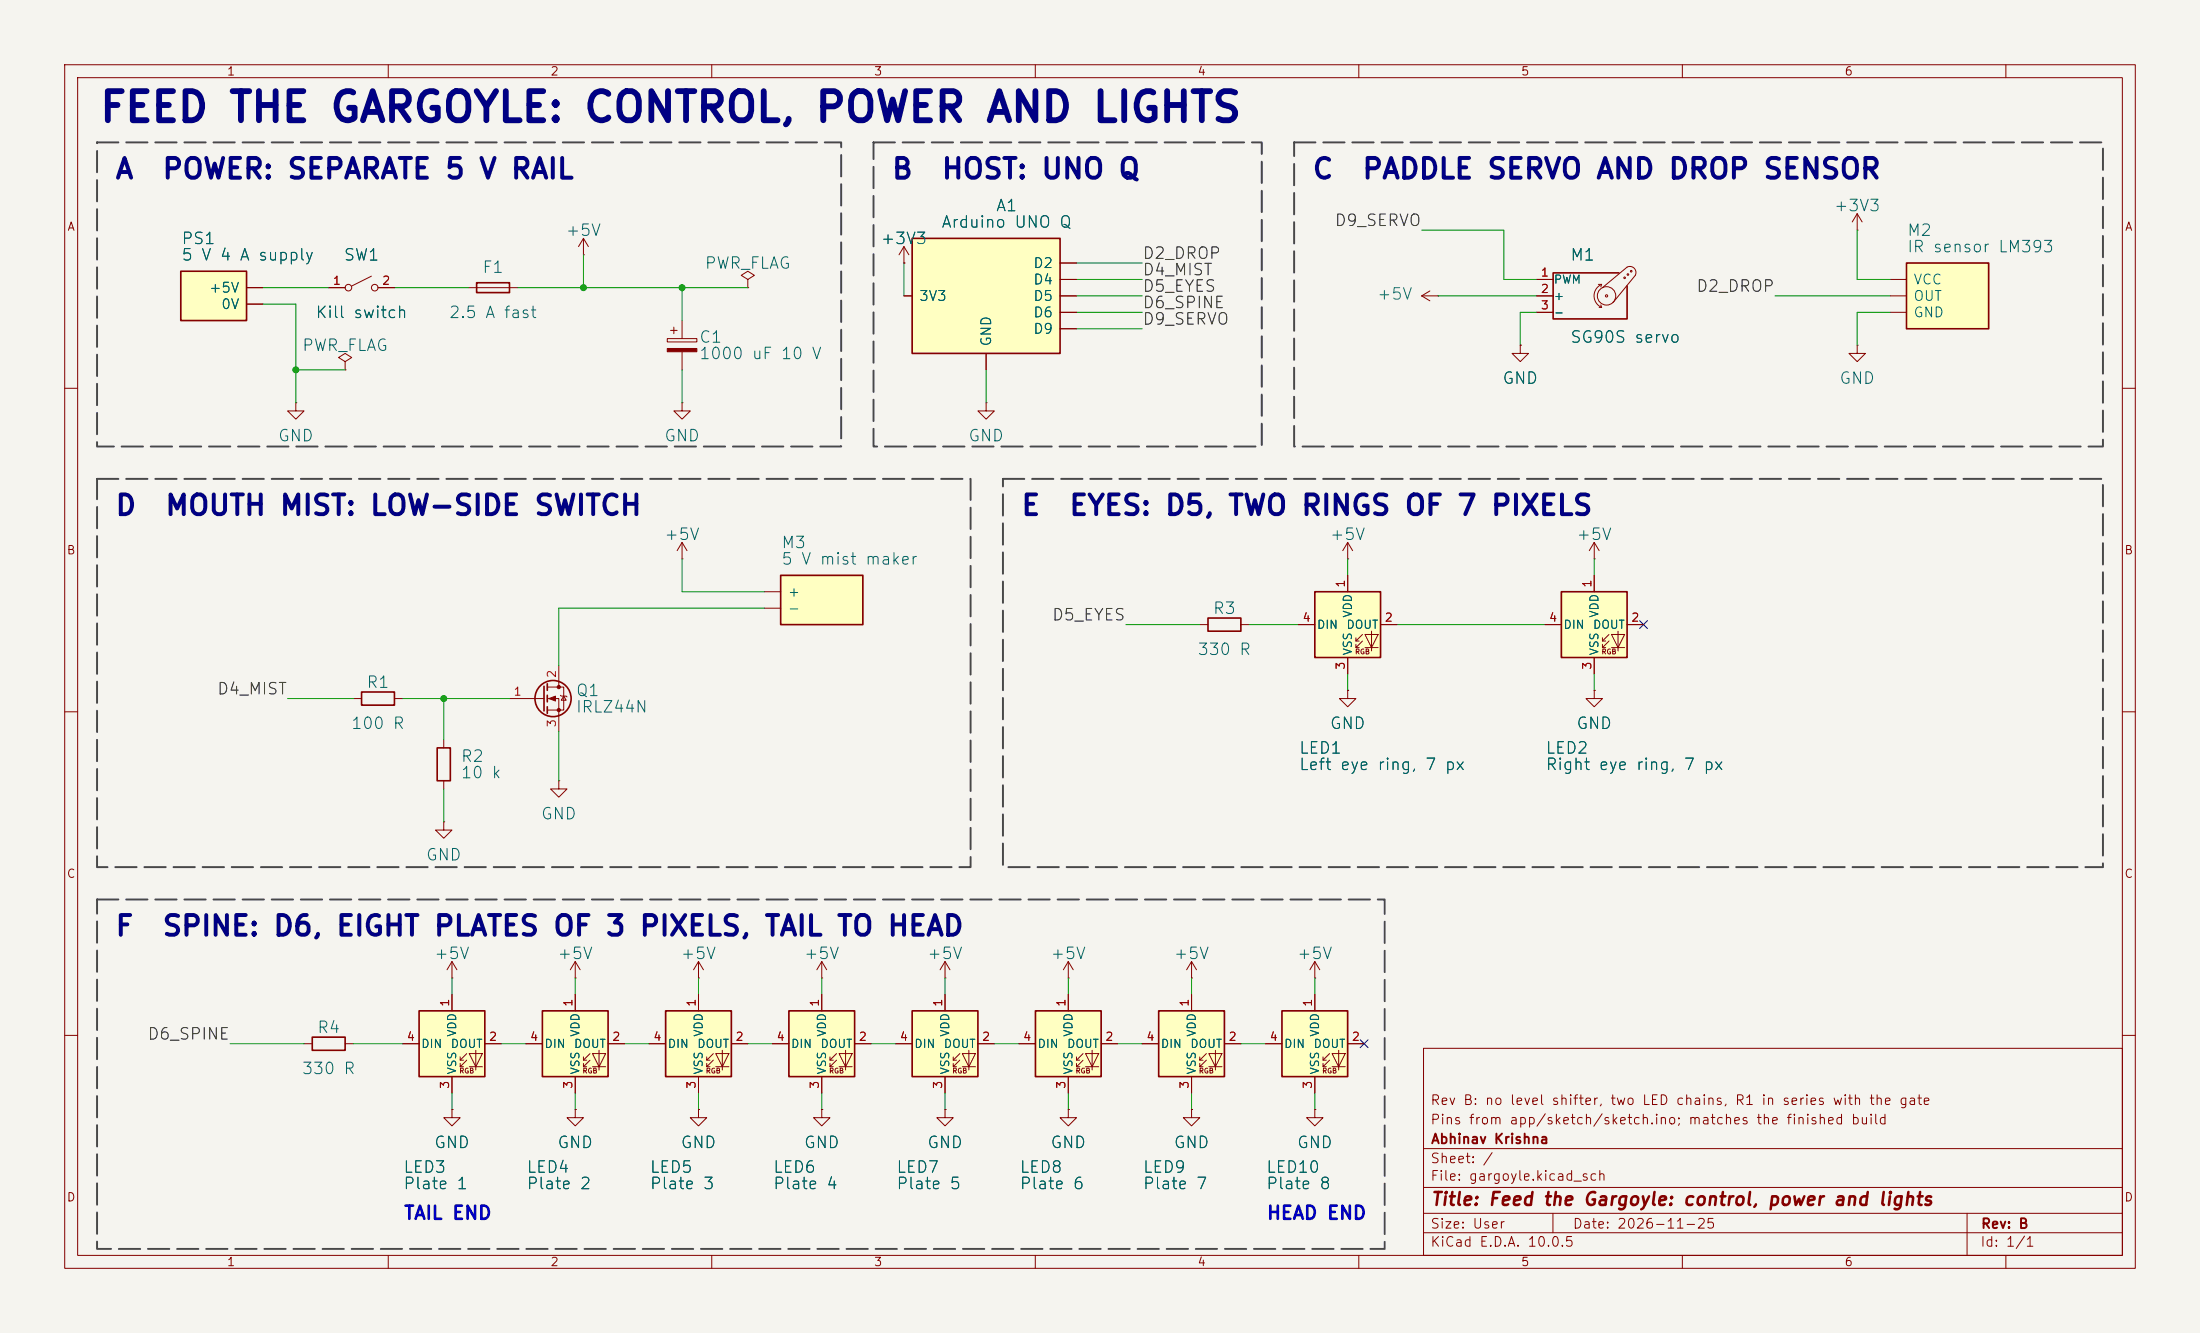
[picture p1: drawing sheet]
<svg xmlns="http://www.w3.org/2000/svg" width="340mm" height="206mm" viewBox="0 0 340 206" stroke-linecap="round" stroke-linejoin="round" font-family="sans-serif">
<path d="M0 0h340v206h-340z" fill="#f5f4ef" stroke="#f5f4ef" stroke-width=".15"/>
<g fill="none" stroke="#840000" stroke-width=".15">
<path d="M10 10h320v186h-320zM12 12h316v182h-316zM60 10v2M110 10v2M160 10v2M210 10v2M260 10v2M310 10v2M139.7 38.1l-.8 1.3M139.7 38.1l.8 1.3M139.7 38.1v2.5M139.7 40.6h.1"/>
<path d="M10 60h2M152.4 62.2v1.3h1.3l-1.3 1.3-1.3-1.3h1.3M152.4 62.2h.1M328 60h2M10 110h2M68.6 114.3v1.3M328 110h2M68.6 120.7v1.2M107.9 151.1h.1M107.9 148.6l-.7 1.3M107.9 148.6l.8 1.3M107.9 148.6v2.5"/>
<path d="M127 151.1h.1M127 148.6l-.8 1.3M127 148.6l.8 1.3M127 148.6v2.5M10 160h2M127 171.5v1.2h1.3l-1.3 1.3-1.3-1.3h1.3M127 171.5h.1M220 162h108v32h-108zM220 177.5h108M328 160h2M60 194v2M110 194v2"/>
<path d="M160 194v2M210 194v2M220 190.5h108M220 187.5h108M220 183.5h108M240 187.5v3M260 194v2M304 187.5v6.5M310 194v2"/>
</g>
<path d="M67.6 115.6h2v5.1h-2z" fill="none" stroke="#840000" stroke-width=".25"/>
<path d="M121.9 156.2h10.2v10.2h-10.2z" fill="#ffffc2"/>
<g fill="none" stroke="#840000" stroke-width=".15">
<path d="M50.8 44.5h2.5M57.4 42.7l-3 1.5M58.4 44.5h2.6M68.6 127v1.3h1.2l-1.2 1.2-1.3-1.2h1.3M68.6 127h.1M127 153.7v2.5M146 151.1h.1M146 148.6l-.7 1.3M146 148.6l.8 1.3M146 148.6v2.5M203.2 151.1h.1M203.2 148.6l-.8 1.3"/>
<path d="M203.2 148.6l.8 1.3M203.2 148.6v2.5M119.4 161.3h2.5M127 166.4v2.5M128.3 163.8h.5M128.3 164.9h.5M129.3 162.8l-1 1v-.5M129.3 163.8l-1 1.1v-.6M129.7 162.8h2l-1 2.1zM129.7 164.9h2M130.7 162.3v3.1M132.1 161.3h2.5"/>
<path d="M184.1 171.5v1.2h1.3l-1.3 1.3-1.2-1.3h1.2M184.1 171.5h.1"/>
<circle cx="53.8" cy="44.5" r=".51"/>
<circle cx="57.9" cy="44.5" r=".51"/>
</g>
<path d="M121.9 156.2h10.2v10.2h-10.2z" fill="none" stroke="#840000" stroke-width=".25"/>
<path d="M179.1 156.2h10.1v10.2h-10.1z" fill="#ffffc2"/>
<g fill="none" stroke="#840000" stroke-width=".15">
<path d="M184.1 153.7v2.5M88.9 171.5v1.2h1.3l-1.3 1.3-1.3-1.3h1.3M88.9 171.5h.1M176.5 161.3h2.6M184.1 166.4v2.5M185.4 163.8h.5M185.4 164.9h.5M186.4 162.8l-1 1v-.5M186.4 163.8l-1 1.1v-.6M186.8 162.8h2l-1 2.1zM186.8 164.9h2M187.8 162.3v3.1"/>
<path d="M189.2 161.3h2.6"/>
</g>
<path d="M179.1 156.2h10.1v10.2h-10.1z" fill="none" stroke="#840000" stroke-width=".25"/>
<path d="M83.8 156.2h10.2v10.2h-10.2z" fill="#ffffc2"/>
<path d="M88.9 153.7v2.5M81.3 161.3h2.5M88.9 166.4v2.5M90.2 163.8h.5M90.2 164.9h.5M91.2 162.8l-1 1v-.5M91.2 163.8l-1 1.1v-.6M91.6 162.8h2l-1 2.1zM91.6 164.9h2M92.6 162.3v3.1M94 161.3h2.5" fill="none" stroke="#840000" stroke-width=".15"/>
<path d="M83.8 156.2h10.2v10.2h-10.2z" fill="none" stroke="#840000" stroke-width=".25"/>
<path d="M27.9 41.9h10.2v7.6h-10.2z" fill="#ffffc2"/>
<path d="M27.9 41.9h10.2v7.6h-10.2z" fill="none" stroke="#840000" stroke-width=".25"/>
<path d="M38.1 44.5h2.5M38.1 47h2.5" fill="none" stroke="#840000" stroke-width=".15"/>
<path d="M102.9 156.2h10.1v10.2h-10.1z" fill="#ffffc2"/>
<g fill="none" stroke="#840000" stroke-width=".15">
<path d="M45.7 62.2v1.3h1.3l-1.3 1.3-1.3-1.3h1.3M45.7 62.2h.1M105.4 86.4h.1M105.4 83.8l-.8 1.3M105.4 83.8l.8 1.3M105.4 83.8v2.6M107.9 153.7v2.5M165.1 151.1h.1M165.1 148.6l-.8 1.3M165.1 148.6l.8 1.3M165.1 148.6v2.5M184.1 151.1h.1"/>
<path d="M184.1 148.6l-.7 1.3M184.1 148.6l.8 1.3M184.1 148.6v2.5M69.8 171.5v1.2h1.3l-1.3 1.3-1.2-1.3h1.2M69.8 171.5h.1M100.3 161.3h2.6M107.9 171.5v1.2h1.3l-1.3 1.3-1.2-1.3h1.2M107.9 171.5h.1M107.9 166.4v2.5M109.2 163.8h.5M109.2 164.9h.5M110.2 162.8l-1 1v-.5"/>
<path d="M110.2 163.8l-1 1.1v-.6M110.6 162.8h2l-1 2.1zM110.6 164.9h2M111.6 162.3v3.1M113 161.3h2.6M146 171.5v1.2h1.3l-1.3 1.3-1.2-1.3h1.2M146 171.5h.1M165.1 171.5v1.2h1.3l-1.3 1.3-1.3-1.3h1.3M165.1 171.5h.1"/>
</g>
<path d="M102.9 156.2h10.1v10.2h-10.1z" fill="none" stroke="#840000" stroke-width=".25"/>
<path d="M160 156.2h10.2v10.2h-10.2z" fill="#ffffc2"/>
<path d="M165.1 153.7v2.5M157.5 161.3h2.5M165.1 166.4v2.5M166.4 163.8h.5M166.4 164.9h.5M167.4 162.8l-1 1v-.5M167.4 163.8l-1 1.1v-.6M167.8 162.8h2l-1 2.1zM167.8 164.9h2M168.8 162.3v3.1M170.2 161.3h2.5" fill="none" stroke="#840000" stroke-width=".15"/>
<path d="M160 156.2h10.2v10.2h-10.2z" fill="none" stroke="#840000" stroke-width=".25"/>
<path d="M141 156.2h10.1v10.2h-10.1z" fill="#ffffc2"/>
<g fill="none" stroke="#840000" stroke-width=".15">
<path d="M90.2 39.4h.1M90.2 36.8l-.8 1.3M90.2 36.8l.7 1.3M90.2 36.8v2.6M103.1 52.3h4.6v.5h-4.6zM103.6 51.1h1M104.1 50.6v1M105.4 49.5v2.8M105.4 54.4v2.8M105.4 62.2v1.3h1.3l-1.3 1.3-1.3-1.3h1.3M105.4 62.2h.1M246.4 86.4h.1"/>
<path d="M246.4 83.8l-.8 1.3M246.4 83.8l.7 1.3M246.4 83.8v2.6M54.6 108h1.3M61 108h1.2M78.7 108h5.4M84.6 106.2h2.5v3.5h-2.5M84.6 108h1.8v5M86.4 102.9v3.3M86.6 107.4l.1 .2h.8l.1 .1M87.1 107.6l.4 .6h-.8zM146 153.7v2.5"/>
<path d="M138.4 161.3h2.6M146 166.4v2.5M147.3 163.8h.5M147.3 164.9h.5M148.3 162.8l-1 1v-.5M148.3 163.8l-1 1.1v-.6M148.7 162.8h2l-1 2.1zM148.7 164.9h2M149.7 162.3v3.1M151.1 161.3h2.6"/>
</g>
<g fill="none" stroke="#840000" stroke-width=".25">
<path d="M55.9 106.9h5.1v2.1h-5.1zM84.1 106.1v3.8M84.6 105.7v1M84.6 107.4v1.1M84.6 109.2v1M141 156.2h10.1v10.2h-10.1z"/>
<circle cx="85.5" cy="108" r="2.79"/>
</g>
<g fill="#840000" stroke="#840000" stroke-width=".15">
<path d="M103.1 53.9h4.6v.5h-4.6z"/>
<path d="M84.8 108l1.1-.4v.7z"/>
<circle cx="86.4" cy="106.2" r=".25"/>
<circle cx="86.4" cy="109.7" r=".25"/>
</g>
<path d="M141 36.8h22.8v17.8h-22.8z" fill="#ffffc2"/>
<path d="M141 36.8h22.8v17.8h-22.8zM73.7 43.7h5v1.5h-5z" fill="none" stroke="#840000" stroke-width=".25"/>
<g fill="none" stroke="#840000" stroke-width=".15">
<path d="M72.4 44.5h7.6M115.6 43.2l1-.6-1-.7-1 .7 1 .6v1.3M115.6 44.5h.1M139.7 45.7h1.3M152.4 54.6v2.6M163.8 45.7h2.6M163.8 40.6h2.6M163.8 43.2h2.6M163.8 48.3h2.6M163.8 50.8h2.6M208.3 106.7v1.3h1.2l-1.2 1.2-1.3-1.2h1.3M208.3 106.7h.1"/>
<path d="M86.4 120.7v1.2h1.2l-1.2 1.3-1.3-1.3h1.3M86.4 120.7h.1"/>
</g>
<path d="M120.6 88.9h12.7v7.6h-12.7z" fill="#ffffc2"/>
<path d="M120.6 88.9h12.7v7.6h-12.7z" fill="none" stroke="#840000" stroke-width=".25"/>
<path d="M53.3 55.9l1.1-.6-1.1-.7-1 .7 1 .6v1.3M53.3 57.2h.1M118.1 91.4h2.5M118.1 94h2.5" fill="none" stroke="#840000" stroke-width=".15"/>
<path d="M241.3 91.4h10.2v10.2h-10.2z" fill="#ffffc2"/>
<path d="M238.8 96.5h2.5M246.4 88.9v2.5M247.6 99.1h.6M248.7 98.1l-1.1 1v-.5M248.7 99.1l-1.1 1v-.5M249 98.1h2.1l-1 2zM250.1 97.5v3.1M251.5 96.5h2.5M246.4 101.6v2.5M247.6 100.1h.6M249 100.1h2.1" fill="none" stroke="#840000" stroke-width=".15"/>
<path d="M241.3 91.4h10.2v10.2h-10.2z" fill="none" stroke="#840000" stroke-width=".25"/>
<path d="M203.2 91.4h10.2v10.2h-10.2z" fill="#ffffc2"/>
<g fill="none" stroke="#840000" stroke-width=".15">
<path d="M219.7 45.7h2.5M219.7 45.7l1.3 .8M221 45l-1.3 .7M222.2 45.7h.1M234.9 53.3v1.3h1.3l-1.3 1.3-1.2-1.3h1.2M234.9 53.3h.1M237.5 43.2h2.5M237.5 45.7h2.5M237.5 48.3h2.5M247 43.9h.5M247.1 47.5h.4M247.4 47.1l.1 .4"/>
<path d="M247.5 43.9a1.94 1.94 0 0 0-1.1 1.8 1.94 1.94 0 0 0 1.1 1.8M247.5 43.9l-.1 .4M247.6 44.5l3.9-3.2a.94 .94 0 0 1 1.1 .2 .94 .94 0 0 1 .1 1l-3.4 4.2M185.4 96.5h1.3M191.8 96.5h1.2M200.7 96.5h2.5M208.3 86.4h.1M208.3 83.8v2.6M208.3 88.9v2.5M208.3 83.8l-.8 1.3M208.3 83.8l.7 1.3M209.5 99.1h.6"/>
<path d="M210.6 98.1l-1.1 1v-.5M210.6 99.1l-1.1 1v-.5M210.9 98.1h2.1l-1 2zM212 97.5v3.1M213.4 96.5h2.5M208.3 101.6v2.5M209.5 100.1h.6M210.9 100.1h2.1M246.4 106.7v1.3h1.2l-1.2 1.2-1.3-1.2h1.3M246.4 106.7h.1"/>
<circle cx="248.3" cy="45.7" r=".18"/>
<circle cx="248.3" cy="45.7" r="1.42"/>
<circle cx="251.1" cy="42.9" r=".13"/>
<circle cx="251.6" cy="42.4" r=".13"/>
<circle cx="252.1" cy="41.9" r=".13"/>
</g>
<path d="M250.2 42.2h-10.2v7.1h11.5v-5.1M186.7 95.5h5.1v2h-5.1zM203.2 91.4h10.2v10.2h-10.2z" fill="none" stroke="#840000" stroke-width=".25"/>
<path d="M294.6 40.6h12.7v10.2h-12.7z" fill="#ffffc2"/>
<path d="M294.6 40.6h12.7v10.2h-12.7z" fill="none" stroke="#840000" stroke-width=".25"/>
<path d="M287 35.6h.1M287 33l-.7 1.3M287 33l.8 1.3M287 33v2.6M287 53.3v1.3h1.3l-1.3 1.3-1.3-1.3h1.3M287 53.3h.1M292.1 43.2h2.5M292.1 48.3h2.5M292.1 45.7h2.5" fill="none" stroke="#840000" stroke-width=".15"/>
<path d="M198.1 156.2h10.2v10.2h-10.2z" fill="#ffffc2"/>
<g fill="none" stroke="#840000" stroke-width=".15">
<path d="M203.2 153.7v2.5M195.6 161.3h2.5M203.2 171.5v1.2h1.3l-1.3 1.3-1.3-1.3h1.3M203.2 171.5h.1M203.2 166.4v2.5M204.5 163.8h.5M204.5 164.9h.5M205.5 162.8l-1 1v-.5M205.5 163.8l-1 1.1v-.6M205.9 162.8h2l-1 2.1zM205.9 164.9h2M206.9 162.3v3.1"/>
<path d="M208.3 161.3h2.5"/>
</g>
<path d="M198.1 156.2h10.2v10.2h-10.2z" fill="none" stroke="#840000" stroke-width=".25"/>
<path d="M64.8 156.2h10.1v10.2h-10.1z" fill="#ffffc2"/>
<g fill="none" stroke="#840000" stroke-width=".15">
<path d="M38.1 44.5h2.5M38.1 47h2.5M50.8 44.5h2.5M58.4 44.5h2.6M139.7 40.6h.1M139.7 45.7h1.3M152.4 54.6v2.6M163.8 45.7h2.6M163.8 40.6h2.6M163.8 43.2h2.6M163.8 48.3h2.6M163.8 50.8h2.6"/>
<path d="M234.9 53.3h.1M237.5 45.7h2.5M237.5 43.2h2.5M237.5 48.3h2.5M200.7 96.5h2.5M208.3 88.9v2.5M213.4 96.5h2.5M238.8 96.5h2.5M246.4 88.9v2.5M251.5 96.5h2.5M208.3 106.7h.1M208.3 101.6v2.5"/>
<path d="M246.4 106.7h.1M246.4 101.6v2.5M69.8 151.1h.1M69.8 148.6v2.5M69.8 153.7v2.5M69.8 148.6l-.7 1.3M69.8 148.6l.8 1.3M88.9 151.1h.1M88.9 148.6l-.8 1.3M88.9 148.6l.8 1.3M88.9 148.6v2.5M88.9 153.7v2.5"/>
<path d="M107.9 153.7v2.5M127 153.7v2.5M146 153.7v2.5M165.1 153.7v2.5M184.1 153.7v2.5M203.2 153.7v2.5M47 161.3h1.3M53.3 161.3h1.3M62.2 161.3h2.6M69.8 171.5h.1M69.8 166.4v2.5M71.1 163.8h.5"/>
<path d="M71.1 164.9h.5M72.1 162.8l-1 1v-.5M72.1 163.8l-1 1.1v-.6M72.5 162.8h2l-1 2.1zM72.5 164.9h2M73.5 162.3v3.1M74.9 161.3h2.6M81.3 161.3h2.5M88.9 171.5h.1M88.9 166.4v2.5M94 161.3h2.5M100.3 161.3h2.6"/>
<path d="M107.9 171.5h.1M107.9 166.4v2.5M113 161.3h2.6M119.4 161.3h2.5M127 171.5h.1M127 166.4v2.5M132.1 161.3h2.5M138.4 161.3h2.6M146 171.5h.1M146 166.4v2.5M151.1 161.3h2.6M157.5 161.3h2.5"/>
<path d="M165.1 171.5h.1M165.1 166.4v2.5M170.2 161.3h2.5M176.5 161.3h2.6M184.1 171.5h.1M184.1 166.4v2.5M189.2 161.3h2.6M195.6 161.3h2.5M203.2 171.5h.1M203.2 166.4v2.5M208.3 161.3h2.5"/>
</g>
<path d="M64.8 156.2h10.1v10.2h-10.1zM48.3 160.3h5v2h-5z" fill="none" stroke="#840000" stroke-width=".25"/>
<g fill="none" stroke="#009600" stroke-width=".15">
<path d="M90.2 39.4v5.1M219.7 35.6h12.7v7.6h5.1M287 35.6v7.6h5.1M40.6 44.5h10.2M40.6 47h5.1v15.2M45.7 57.2h7.6M61 44.5h11.4M80 44.5h35.6M105.4 44.5v5M105.4 57.2v5M139.7 40.6v5.1M152.4 57.2v5"/>
<path d="M166.4 48.3h10.1M166.4 43.2h10.1M166.4 45.7h10.1M166.4 40.6h10.1M166.4 50.8h10.1M222.2 45.7h15.3M237.5 48.3h-2.6v5M274.3 45.7h17.8M292.1 48.3h-5.1v5M105.4 86.4v5h12.7M118.1 94h-31.7v8.9M174 96.5h11.4"/>
<path d="M193 96.5h7.7M208.3 86.4v2.5M215.9 96.5h22.9M246.4 86.4v2.5M44.4 108h10.2M62.2 108h16.5M68.6 108v6.3M86.4 113v7.7M208.3 104.1v2.6M246.4 104.1v2.6M68.6 121.9v5.1M69.8 151.1v2.6"/>
<path d="M88.9 151.1v2.6M107.9 151.1v2.6M127 151.1v2.6M146 151.1v2.6M165.1 151.1v2.6M184.1 151.1v2.6M203.2 151.1v2.6M35.6 161.3h11.4M54.6 161.3h7.6M69.8 168.9v2.6M77.5 161.3h3.8M88.9 168.9v2.6"/>
<path d="M96.5 161.3h3.8M107.9 168.9v2.6M115.6 161.3h3.8M127 168.9v2.6M134.6 161.3h3.8M146 168.9v2.6M153.7 161.3h3.8M165.1 168.9v2.6M172.7 161.3h3.8M184.1 168.9v2.6M191.8 161.3h3.8M203.2 168.9v2.6"/>
</g>
<path d="M253.4 95.9l1.2 1.2M254.6 95.9l-1.2 1.2M210.2 160.7l1.2 1.2M211.4 160.7l-1.2 1.2" fill="none" stroke="#000084" stroke-width=".15"/>
<path d="M15 22h115v47h-115zM135 22h60v47h-60zM200 22h125v47h-125zM15 74h135v60h-135zM155 74h170v60h-170zM15 139h199v54h-199z" fill="none" stroke="#484848" stroke-width=".3" stroke-dasharray="3.3 1.2"/>
<g fill="#009600" stroke="#009600" stroke-width=".15">
<circle cx="90.2" cy="44.5" r=".46"/>
<circle cx="105.4" cy="44.5" r=".46"/>
<circle cx="45.7" cy="57.2" r=".46"/>
<circle cx="68.6" cy="108" r=".46"/>
</g>
<text font-size="4.5" fill="#000084" x="15.1" y="19.9">FEED THE GARGOYLE: CONTROL, POWER AND LIGHTS</text>
<g font-size="3" fill="#000084">
<text x="17.6" y="28.4">A</text>
<text x="24.9" y="28.4">POWER: SEPARATE 5 V RAIL</text>
<text x="137.6" y="28.4">B</text>
<text x="145.3" y="28.4">HOST: UNO Q</text>
<text x="202.6" y="28.4">C</text>
<text x="210.3" y="28.4">PADDLE SERVO AND DROP SENSOR</text>
<text x="17.6" y="80.4">D</text>
<text x="25.3" y="80.4">MOUTH MIST: LOW-SIDE SWITCH</text>
<text x="157.6" y="80.4">E</text>
<text x="165" y="80.4">EYES: D5, TWO RINGS OF 7 PIXELS</text>
<text x="17.6" y="145.4">F</text>
<text x="24.9" y="145.4">SPINE: D6, EIGHT PLATES OF 3 PIXELS, TAIL TO HEAD</text>
</g>
<g font-size="2" fill="#0000c2">
<text x="62.3" y="189">TAIL END</text>
<text x="195.6" y="189">HEAD END</text>
</g>
<text font-size="2" fill="#840000" x="221" y="186.8">Title: Feed the Gargoyle: control, power and lights</text>
<g font-size="1.8" fill="#006464">
<text x="145.4" y="35.6">Arduino UNO Q</text>
<text x="153.8" y="33.1">A1</text>
<text x="283.3" y="33.1">+3V3</text>
<text x="27.9" y="38.2">PS1</text>
<text x="27.9" y="40.7">5 V 4 A supply</text>
<text x="53" y="40.7">SW1</text>
<text x="87.3" y="36.9">+5V</text>
<text x="108.8" y="42">PWR_FLAG</text>
<text x="136" y="38.2">+3V3</text>
<text x="242.5" y="40.7">M1</text>
<text x="294.6" y="36.9">M2</text>
<text x="294.6" y="39.5">IR sensor LM393</text>
<text x="74.4" y="42.6">F1</text>
<text x="48.6" y="49.6">Kill switch</text>
<text x="69.2" y="49.6">2.5 A fast</text>
<text x="107.9" y="53.4">C1</text>
<text x="242.5" y="53.4">SG90S servo</text>
<text x="46.6" y="54.7">PWR_FLAG</text>
<text x="107.9" y="56">1000 uF 10 V</text>
<text x="232.1" y="59.8">GND</text>
<text x="284.1" y="59.8">GND</text>
<text x="42.8" y="68.7">GND</text>
<text x="102.5" y="68.7">GND</text>
<text x="149.5" y="68.7">GND</text>
<text x="102.5" y="83.9">+5V</text>
<text x="205.4" y="83.9">+5V</text>
<text x="243.5" y="83.9">+5V</text>
<text x="120.6" y="85.2">M3</text>
<text x="120.6" y="87.7">5 V mist maker</text>
<text x="187.3" y="95.3">R3</text>
<text x="184.9" y="101.7">330 R</text>
<text x="56.5" y="106.8">R1</text>
<text x="54.1" y="113.1">100 R</text>
<text x="88.9" y="108">Q1</text>
<text x="88.9" y="110.6">IRLZ44N</text>
<text x="205.4" y="113.1">GND</text>
<text x="243.5" y="113.1">GND</text>
<text x="71.1" y="118.2">R2</text>
<text x="200.6" y="116.9">LED1</text>
<text x="200.6" y="119.5">Left eye ring, 7 px</text>
<text x="238.7" y="116.9">LED2</text>
<text x="238.7" y="119.5">Right eye ring, 7 px</text>
<text x="71.1" y="120.7">10 k</text>
<text x="83.5" y="127.1">GND</text>
<text x="65.7" y="133.4">GND</text>
<text x="67" y="148.7">+5V</text>
<text x="86" y="148.7">+5V</text>
<text x="105.1" y="148.7">+5V</text>
<text x="124.1" y="148.7">+5V</text>
<text x="143.2" y="148.7">+5V</text>
<text x="162.2" y="148.7">+5V</text>
<text x="181.3" y="148.7">+5V</text>
<text x="200.3" y="148.7">+5V</text>
<text x="48.9" y="160.1">R4</text>
<text x="46.5" y="166.5">330 R</text>
<text x="67" y="177.9">GND</text>
<text x="86" y="177.9">GND</text>
<text x="105.1" y="177.9">GND</text>
<text x="124.1" y="177.9">GND</text>
<text x="143.2" y="177.9">GND</text>
<text x="162.2" y="177.9">GND</text>
<text x="181.3" y="177.9">GND</text>
<text x="200.3" y="177.9">GND</text>
<text x="62.2" y="181.7">LED3</text>
<text x="62.2" y="184.2">Plate 1</text>
<text x="81.3" y="181.7">LED4</text>
<text x="81.3" y="184.2">Plate 2</text>
<text x="100.3" y="181.7">LED5</text>
<text x="100.3" y="184.2">Plate 3</text>
<text x="119.4" y="181.7">LED6</text>
<text x="119.4" y="184.2">Plate 4</text>
<text x="138.4" y="181.7">LED7</text>
<text x="138.4" y="184.2">Plate 5</text>
<text x="157.5" y="181.7">LED8</text>
<text x="157.5" y="184.2">Plate 6</text>
<text x="176.5" y="181.7">LED9</text>
<text x="176.5" y="184.2">Plate 7</text>
<text x="195.6" y="181.7">LED10</text>
<text x="195.6" y="184.2">Plate 8</text>
</g>
<g font-size="1.8" fill="#0f0f0f">
<text x="206.1" y="35.4">D9_SERVO</text>
<text x="176.5" y="40.5">D2_DROP</text>
<text x="176.5" y="43">D4_MIST</text>
<text x="176.5" y="45.5">D5_EYES</text>
<text x="262" y="45.5">D2_DROP</text>
<text x="176.5" y="48.1">D6_SPINE</text>
<text x="176.5" y="50.6">D9_SERVO</text>
<text x="162.5" y="96.3">D5_EYES</text>
<text x="33.4" y="107.8">D4_MIST</text>
<text x="22.7" y="161.1">D6_SPINE</text>
</g>
<text font-size="1.8" fill="#008484" x="212.7" y="46.8">+5V</text>
<g font-size="1.5" fill="#006464">
<text x="159.6" y="41.8">D2</text>
<text x="32.2" y="45.6">+5V</text>
<text x="141.9" y="46.9">3V3</text>
<text x="159.6" y="44.3">D4</text>
<text x="159.6" y="46.9">D5</text>
<text x="295.6" y="44.3">VCC</text>
<text x="295.6" y="46.9">OUT</text>
<text x="34.1" y="48.2">0V</text>
<text x="153.6" y="53.7" transform="rotate(-90 153.6 53.7)">GND</text>
<text x="159.6" y="49.4">D6</text>
<text x="159.6" y="52">D9</text>
<text x="295.6" y="49.4">GND</text>
<text x="121.6" y="92.6">+</text>
<text x="121.6" y="95.1">-</text>
</g>
<g font-size="1.5" fill="#840000">
<text x="221" y="171.1">Rev B: no level shifter, two LED chains, R1 in series with the gate</text>
<text x="221" y="174.1">Pins from app/sketch/sketch.ino; matches the finished build</text>
<text x="221" y="177.1">Abhinav Krishna</text>
<text x="221" y="182.8">File: gargoyle.kicad_sch</text>
<text x="221" y="180.1">Sheet: /</text>
<text x="221" y="190.2">Size: User</text>
<text x="243" y="190.2">Date: 2026-11-25</text>
<text x="306" y="190.2">Rev: B</text>
<text x="221" y="193">KiCad E.D.A. 10.0.5</text>
<text x="306" y="193">Id: 1/1</text>
</g>
<g font-size="1.3" fill="#840000">
<text x="35" y="12">1</text>
<text x="85" y="12">2</text>
<text x="135" y="12">3</text>
<text x="185" y="12">4</text>
<text x="235" y="12">5</text>
<text x="285" y="12">6</text>
<text x="10.3" y="36">A</text>
<text x="328.3" y="36">A</text>
<text x="10.2" y="86">B</text>
<text x="328.2" y="86">B</text>
<text x="10.2" y="136">C</text>
<text x="328.2" y="136">C</text>
<text x="10.2" y="186">D</text>
<text x="328.2" y="186">D</text>
<text x="35" y="196">1</text>
<text x="85" y="196">2</text>
<text x="135" y="196">3</text>
<text x="185" y="196">4</text>
<text x="235" y="196">5</text>
<text x="285" y="196">6</text>
</g>
<g font-size="1.3" fill="#a90000">
<text x="51.3" y="44.3">1</text>
<text x="59" y="44.3">2</text>
<text x="238" y="43.1">1</text>
<text x="238" y="45.6">2</text>
<text x="238" y="48.1">3</text>
<text x="208.1" y="90.9" transform="rotate(-90 208.1 90.9)">1</text>
<text x="246.2" y="90.9" transform="rotate(-90 246.2 90.9)">1</text>
<text x="201.2" y="96.4">4</text>
<text x="213.9" y="96.4">2</text>
<text x="239.3" y="96.4">4</text>
<text x="252" y="96.4">2</text>
<text x="79.3" y="107.8">1</text>
<text x="86.2" y="104.9" transform="rotate(-90 86.2 104.9)">2</text>
<text x="208.1" y="103.6" transform="rotate(-90 208.1 103.6)">3</text>
<text x="246.2" y="103.6" transform="rotate(-90 246.2 103.6)">3</text>
<text x="86.2" y="112.5" transform="rotate(-90 86.2 112.5)">3</text>
<text x="69.7" y="155.7" transform="rotate(-90 69.7 155.7)">1</text>
<text x="88.8" y="155.7" transform="rotate(-90 88.8 155.7)">1</text>
<text x="107.8" y="155.7" transform="rotate(-90 107.8 155.7)">1</text>
<text x="126.9" y="155.7" transform="rotate(-90 126.9 155.7)">1</text>
<text x="145.9" y="155.7" transform="rotate(-90 145.9 155.7)">1</text>
<text x="165" y="155.7" transform="rotate(-90 165 155.7)">1</text>
<text x="184" y="155.7" transform="rotate(-90 184 155.7)">1</text>
<text x="203.1" y="155.7" transform="rotate(-90 203.1 155.7)">1</text>
<text x="62.8" y="161.2">4</text>
<text x="75.5" y="161.2">2</text>
<text x="81.8" y="161.2">4</text>
<text x="94.5" y="161.2">2</text>
<text x="100.9" y="161.2">4</text>
<text x="113.6" y="161.2">2</text>
<text x="119.9" y="161.2">4</text>
<text x="132.6" y="161.2">2</text>
<text x="139" y="161.2">4</text>
<text x="151.7" y="161.2">2</text>
<text x="158" y="161.2">4</text>
<text x="170.7" y="161.2">2</text>
<text x="177.1" y="161.2">4</text>
<text x="189.8" y="161.2">2</text>
<text x="196.1" y="161.2">4</text>
<text x="208.8" y="161.2">2</text>
<text x="69.7" y="168.4" transform="rotate(-90 69.7 168.4)">3</text>
<text x="88.8" y="168.4" transform="rotate(-90 88.8 168.4)">3</text>
<text x="107.8" y="168.4" transform="rotate(-90 107.8 168.4)">3</text>
<text x="126.9" y="168.4" transform="rotate(-90 126.9 168.4)">3</text>
<text x="145.9" y="168.4" transform="rotate(-90 145.9 168.4)">3</text>
<text x="165" y="168.4" transform="rotate(-90 165 168.4)">3</text>
<text x="184" y="168.4" transform="rotate(-90 184 168.4)">3</text>
<text x="203.1" y="168.4" transform="rotate(-90 203.1 168.4)">3</text>
</g>
<g font-size="1.3" fill="#006464">
<text x="240" y="44.1">PWM</text>
<text x="240" y="46.7">+</text>
<text x="240" y="49.2">-</text>
<text x="209.2" y="95.6" transform="rotate(-90 209.2 95.6)">VDD</text>
<text x="247.3" y="95.6" transform="rotate(-90 247.3 95.6)">VDD</text>
<text x="203.4" y="97.5">DIN</text>
<text x="208" y="97.5">DOUT</text>
<text x="209.2" y="101.4" transform="rotate(-90 209.2 101.4)">VSS</text>
<text x="241.5" y="97.5">DIN</text>
<text x="246.1" y="97.5">DOUT</text>
<text x="247.3" y="101.4" transform="rotate(-90 247.3 101.4)">VSS</text>
<text x="70.8" y="160.3" transform="rotate(-90 70.8 160.3)">VDD</text>
<text x="89.9" y="160.3" transform="rotate(-90 89.9 160.3)">VDD</text>
<text x="108.9" y="160.3" transform="rotate(-90 108.9 160.3)">VDD</text>
<text x="128" y="160.3" transform="rotate(-90 128 160.3)">VDD</text>
<text x="147" y="160.3" transform="rotate(-90 147 160.3)">VDD</text>
<text x="166.1" y="160.3" transform="rotate(-90 166.1 160.3)">VDD</text>
<text x="185.1" y="160.3" transform="rotate(-90 185.1 160.3)">VDD</text>
<text x="204.2" y="160.3" transform="rotate(-90 204.2 160.3)">VDD</text>
<text x="65" y="162.3">DIN</text>
<text x="69.6" y="162.3">DOUT</text>
<text x="70.8" y="166.1" transform="rotate(-90 70.8 166.1)">VSS</text>
<text x="84" y="162.3">DIN</text>
<text x="88.6" y="162.3">DOUT</text>
<text x="89.9" y="166.1" transform="rotate(-90 89.9 166.1)">VSS</text>
<text x="103.1" y="162.3">DIN</text>
<text x="107.7" y="162.3">DOUT</text>
<text x="108.9" y="166.1" transform="rotate(-90 108.9 166.1)">VSS</text>
<text x="122.1" y="162.3">DIN</text>
<text x="126.7" y="162.3">DOUT</text>
<text x="128" y="166.1" transform="rotate(-90 128 166.1)">VSS</text>
<text x="141.2" y="162.3">DIN</text>
<text x="145.8" y="162.3">DOUT</text>
<text x="147" y="166.1" transform="rotate(-90 147 166.1)">VSS</text>
<text x="160.2" y="162.3">DIN</text>
<text x="164.8" y="162.3">DOUT</text>
<text x="166.1" y="166.1" transform="rotate(-90 166.1 166.1)">VSS</text>
<text x="179.3" y="162.3">DIN</text>
<text x="183.9" y="162.3">DOUT</text>
<text x="185.1" y="166.1" transform="rotate(-90 185.1 166.1)">VSS</text>
<text x="198.3" y="162.3">DIN</text>
<text x="202.9" y="162.3">DOUT</text>
<text x="204.2" y="166.1" transform="rotate(-90 204.2 166.1)">VSS</text>
</g>
<g font-size=".8" fill="#840000">
<text x="209.3" y="101.3">RGB</text>
<text x="247.4" y="101.3">RGB</text>
<text x="70.9" y="166.1">RGB</text>
<text x="90" y="166.1">RGB</text>
<text x="109" y="166.1">RGB</text>
<text x="128.1" y="166.1">RGB</text>
<text x="147.1" y="166.1">RGB</text>
<text x="166.2" y="166.1">RGB</text>
<text x="185.2" y="166.1">RGB</text>
<text x="204.3" y="166.1">RGB</text>
</g>
</svg>
